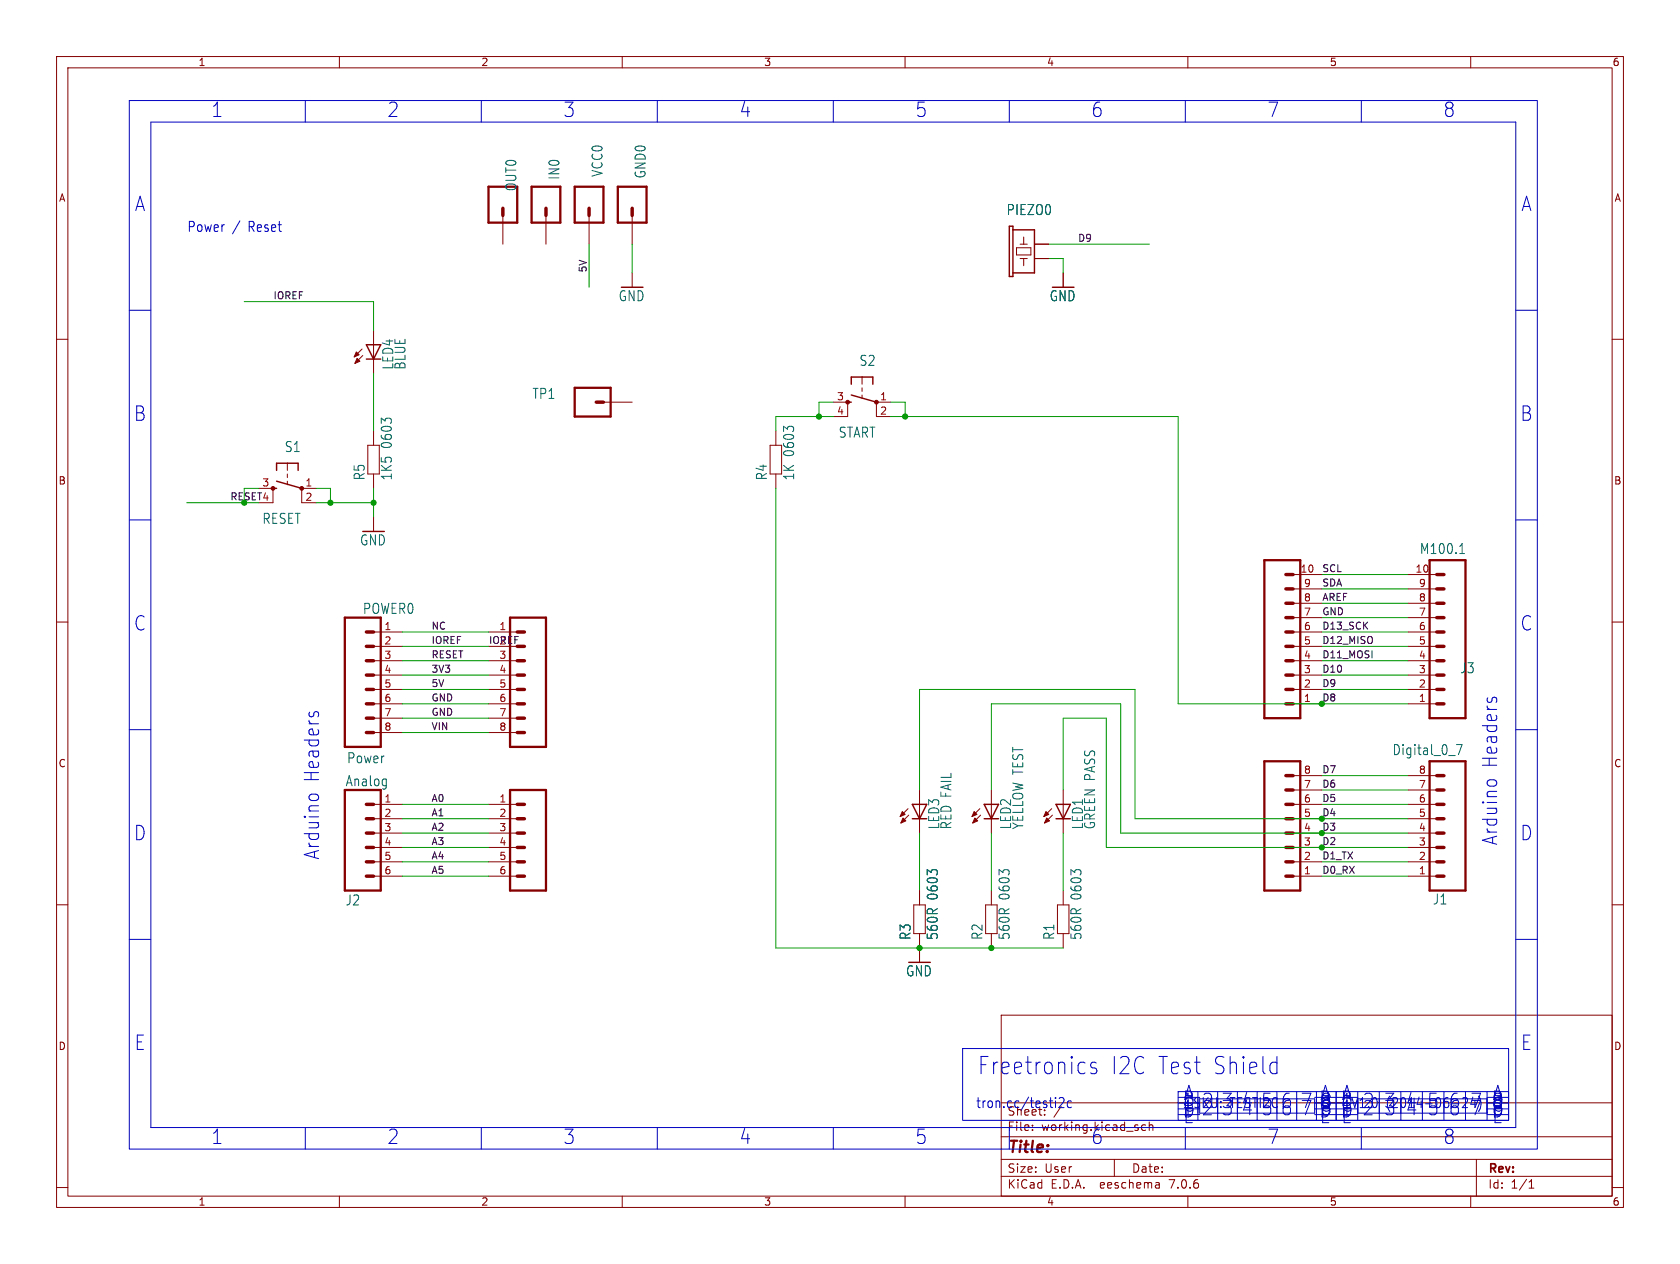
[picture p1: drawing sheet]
<svg xmlns="http://www.w3.org/2000/svg" width="297mm" height="224mm" viewBox="0 0 297 224" stroke-linecap="round" stroke-linejoin="round" font-family="sans-serif">
<g fill="none" stroke="#840000" stroke-width=".18">
<path d="M10 10h277v203.5h-277zM12 12h273v199.5h-273zM60 10v2M110 10v2M160 10v2M210 10v2M260 10v2M88.9 38.1v5.1M96.5 38.1v5.1M104.1 38.1v5.1M111.8 38.1v5.1M10 60h2"/>
<path d="M66 58.4v7.6M111.8 48.3v2.5M179.7 43.8h2.5v1.3h-2.5zM180.3 45.7h1.3M180.3 43.2h1.3M181 41.9v1.3M181 45.7v1.3M182.9 45.7h2.5M182.9 43.2h2.5M188 48.3v2.5M285 60h2M64 61.7l-1.4 1.4"/>
<path d="M64.1 62.9l-1.4 1.4M65 78.7h2.1v5.1h-2.1zM66 76.2v2.5M106.7 71.1h5.1M136.1 78.7h2.1v5.1h-2.1zM137.2 76.2v2.5M147.3 71.1h2.6v2.6h-2.6M152.4 66.7v1.2M152.4 68.6v.6M152.4 69.8v.7M157.5 71.1h-2.6v2.6h2.6M45.7 86.4h2.6v2.5h-2.6"/>
<path d="M50.8 81.9v1.3M50.8 83.8v.7M50.8 85.1v.6M55.9 86.4h-2.6v2.5h2.6M66 83.8v2.6M66 91.4v2.6M137.2 83.8v2.6M10 110h2M66 119.4h5.1M66 116.8h5.1M66 114.3h5.1M66 111.8h5.1"/>
<path d="M86.4 119.4h5M86.4 116.8h5M86.4 114.3h5M86.4 111.8h5M228.6 101.6h5.1M228.6 119.4h5.1M228.6 116.8h5.1M228.6 114.3h5.1M228.6 111.8h5.1M228.6 109.2h5.1M228.6 106.7h5.1M228.6 104.1h5.1"/>
<path d="M248.9 101.6h5.1M248.9 119.4h5.1M248.9 116.8h5.1M248.9 114.3h5.1M248.9 111.8h5.1M248.9 109.2h5.1M248.9 106.7h5.1M248.9 104.1h5.1M285 110h2M66 124.5h5.1M66 121.9h5.1M66 127h5.1"/>
<path d="M66 129.5h5.1M86.4 124.5h5M86.4 121.9h5M86.4 127h5M86.4 129.5h5M162.6 139.7v7.6M175.3 139.7v7.6M188 139.7v7.6M228.6 139.7h5.1M228.6 137.2h5.1M228.6 124.5h5.1M228.6 121.9h5.1"/>
<path d="M248.9 139.7h5.1M248.9 137.2h5.1M248.9 124.5h5.1M248.9 121.9h5.1M10 160h2M66 142.2h5.1M66 144.8h5.1M66 147.3h5.1M66 149.9h5.1M66 152.4h5.1M66 154.9h5.1M86.4 142.2h5"/>
<path d="M86.4 144.8h5M86.4 147.3h5M86.4 149.9h5M86.4 152.4h5M86.4 154.9h5M160.5 143l-1.4 1.4M160.7 144.1l-1.4 1.4M162.6 157.5v2.5M173.2 143l-1.4 1.4M173.4 144.1l-1.4 1.4M175.3 157.5v2.5M185.9 143l-1.4 1.4"/>
<path d="M186.1 144.1l-1.4 1.4M188 157.5v2.5M228.6 142.2h5.1M228.6 144.8h5.1M228.6 147.3h5.1M228.6 149.9h5.1M228.6 152.4h5.1M228.6 154.9h5.1M248.9 142.2h5.1M248.9 144.8h5.1M248.9 147.3h5.1M248.9 149.9h5.1"/>
<path d="M248.9 152.4h5.1M248.9 154.9h5.1M285 160h2M161.5 160h2.1v5.1h-2.1zM162.6 165.1v5.1M174.2 160h2.1v5.1h-2.1zM175.3 165.1v2.5M177 179.5h108v32h-108zM186.9 160h2.1v5.1h-2.1zM188 165.1v2.5M177 195h108M182.5 199.8v.1"/>
<path d="M182.5 199v.1M184.7 197.1v.1M187.6 195.6l-1.3 2M202.5 199l-.4-.1-.3 .3v.4l.2 .2h.5M203.2 199l.2-.1 .3 .1 .1 .9M203.2 198.4v1.5M10 210h2M60 211.5v2M110 211.5v2M160 211.5v2M177 208h108M177 205h108"/>
<path d="M177 201h108M197 205v3M204.9 209.2l.1 .9M205 210l-.2 .1M205 209.5h-.2M210 211.5v2M260 211.5v2M261 205v6.5M270.3 210.1h.9M270.3 209l.4-.4v1.5M285 210h2"/>
</g>
<g fill="none" stroke="#840000" stroke-width=".41">
<path d="M86.4 33h5v6.4h-5zM94 33h5.1v6.4h-5.1zM101.6 33h5.1v6.4h-5.1zM109.2 33h5.1v6.4h-5.1zM101.6 68.6h6.3v5.1h-6.3zM223.5 99.1h6.4v27.9h-6.4zM252.7 99.1h6.4v27.9h-6.4zM61 109.2h6.3v22.9h-6.3zM90.2 109.2h6.3v22.9h-6.3zM61 139.7h6.3v17.8h-6.3zM90.2 139.7h6.3v17.8h-6.3zM223.5 134.6h6.4v22.9h-6.4z"/>
<path d="M252.7 134.6h6.4v22.9h-6.4z"/>
</g>
<g fill="none" stroke="#840000" stroke-width=".61">
<path d="M88.9 36.8v1.3M96.5 36.8v1.3M104.1 36.8v1.3M111.8 36.8v1.3M105.4 71.1h1.3M64.8 119.4h1.2M64.8 116.8h1.2M64.8 114.3h1.2M64.8 111.8h1.2M91.4 119.4h1.3M91.4 116.8h1.3M91.4 114.3h1.3"/>
<path d="M91.4 111.8h1.3M227.3 119.4h1.3M227.3 116.8h1.3M227.3 114.3h1.3M227.3 111.8h1.3M227.3 109.2h1.3M227.3 106.7h1.3M227.3 104.1h1.3M227.3 101.6h1.3M254 119.4h1.3M254 116.8h1.3M254 114.3h1.3"/>
<path d="M254 111.8h1.3M254 109.2h1.3M254 106.7h1.3M254 104.1h1.3M254 101.6h1.3M64.8 124.5h1.2M64.8 121.9h1.2M64.8 127h1.2M64.8 129.5h1.2M91.4 124.5h1.3M91.4 121.9h1.3M91.4 127h1.3"/>
<path d="M91.4 129.5h1.3M227.3 139.7h1.3M227.3 137.2h1.3M227.3 124.5h1.3M227.3 121.9h1.3M254 139.7h1.3M254 137.2h1.3M254 124.5h1.3M254 121.9h1.3M64.8 142.2h1.2M64.8 144.8h1.2M64.8 147.3h1.2"/>
<path d="M64.8 149.9h1.2M64.8 152.4h1.2M64.8 154.9h1.2M91.4 142.2h1.3M91.4 144.8h1.3M91.4 147.3h1.3M91.4 149.9h1.3M91.4 152.4h1.3M91.4 154.9h1.3M227.3 142.2h1.3M227.3 144.8h1.3M227.3 147.3h1.3"/>
<path d="M227.3 149.9h1.3M227.3 152.4h1.3M227.3 154.9h1.3M254 142.2h1.3M254 144.8h1.3M254 147.3h1.3M254 149.9h1.3M254 152.4h1.3M254 154.9h1.3"/>
</g>
<g fill="none" stroke="#840000" stroke-width=".25">
<path d="M178.4 40h.7v8.9h-.7zM179.1 40.6h3.8v7.7h-3.8M64.8 63.5h2.5M64.8 61h2.5l-1.3 2.5zM149.9 71.1h.6M150.5 69.8l4.4 1.3M150.5 67.9v-1.2h3.8v1.2M48.3 86.4h.6M48.9 85.1l4.4 1.3M48.9 83.2v-1.3h3.8v1.3M161.3 144.8h2.5M161.3 142.2h2.5l-1.2 2.6z"/>
<path d="M174 144.8h2.5M174 142.2h2.5l-1.2 2.6zM186.7 144.8h2.5M186.7 142.2h2.5l-1.2 2.6z"/>
</g>
<g fill="#840000" stroke="#840000" stroke-width=".18">
<path d="M159.5 143.5l.5 .5-.9 .4z"/>
<path d="M159.6 144.7l.5 .5-.8 .3z"/>
<path d="M184.9 143.5l.5 .5-.9 .4z"/>
<path d="M185 144.7l.5 .5-.8 .3z"/>
<path d="M172.2 143.5l.5 .5-.9 .4z"/>
<path d="M172.3 144.7l.5 .5-.8 .3z"/>
<path d="M63 62.2l.5 .5-.9 .4z"/>
<path d="M63.1 63.4l.5 .5-.9 .4z"/>
<circle cx="53.3" cy="86.4" r=".33"/>
<circle cx="48.3" cy="86.4" r=".33"/>
<circle cx="154.9" cy="71.1" r=".33"/>
<circle cx="149.9" cy="71.1" r=".33"/>
</g>
<path d="M258.1 97.9h.8M258.3 96.4l.2-.3v1.8M257.5 131.7h1l-.7 1.7" fill="none" stroke="#006464" stroke-width=".18"/>
<g fill="none" stroke="#0000c2" stroke-width=".18">
<path d="M22.9 17.8h248.9v185.4h-248.9zM54 17.8v3.8M85.1 17.8v3.8M116.2 17.8v3.8M147.3 17.8v3.8M178.4 17.8v3.8M209.5 17.8v3.8M240.7 17.8v3.8M26.7 21.6h241.3v177.8h-241.3zM22.9 54.9h3.8M268 54.9h3.8M22.9 91.9h3.8"/>
<path d="M268 91.9h3.8M22.9 129h3.8M54.8 125.9l-.2 .2M55.5 126.1a.44 .44 0 0 1 .4-.3 .44 .44 0 0 1 .4 .3M262.9 138.3l.5-.4h.7l.5 .4M263 123.4l-.1 .2M263.8 123.6a.44 .44 0 0 1 .4-.3 .44 .44 0 0 1 .4 .3M268 129h3.8M54.6 140.8l.5-.4h.7l.5 .4M22.9 166.1h3.8M268 166.1h3.8M54 199.4v3.8"/>
<path d="M85.1 199.4v3.8M116.2 199.4v3.8M147.3 199.4v3.8M170.2 185.4h96.5v12.7h-96.5zM178.4 199.4v3.8M186.6 194.1v.2M186.6 194.7v1.2M187.2 194.3l.3-.2h.3l.2 .2 .1 .3-.1 .3-.8 1h.9M189.4 194.8l-.4-.1-.3 .3v.5l.1 .3h.6M193.8 188l-.6-.2a.53 .53 0 0 0-.4 .5 .53 .53 0 0 0 .4 .6h.3a.53 .53 0 0 1 .4 .5 .53 .53 0 0 1-.4 .5h-.4l-.3-.2M208.3 193h27.9v5.1h-27.9zM209.5 199.4v3.8"/>
<path d="M212.1 194.3h20.3M212.1 196.8h20.3M224.5 193.3h-1l-.2 1.2M225 187.8h.5l.2 .2M225.7 189.7l-.2 .2h-.5M225.7 186.8v3.1M230.2 193.3h1.5l-.9 2.6M236.2 193h30.5v5.1h-30.5zM240 194.3h22.9M240 196.8h22.9M240.7 199.4v3.8M247.6 193v3.8"/>
<path d="M249.4 193.2l-.5 1.8M250.5 195.3h1M251.5 194.3v3.8M255.3 194.3v3.8M259.1 194.3v3.8M259.4 194.9l-.9 1h.9"/>
</g>
<g fill="none" stroke="#009600" stroke-width=".18">
<path d="M43.2 53.3h22.8v5.1M104.1 43.2v7.6M111.8 43.2v5.1M185.4 45.7h2.6v2.6M185.4 43.2h17.8M66 66v10.2M147.3 73.7h-10.1v2.5M147.3 71.1h-2.5v2.6M157.5 73.7h50.8v50.8h40.6M157.5 71.1h2.5v2.6M45.7 86.4h-2.5v2.5h-10.2M55.9 88.9h10.1"/>
<path d="M55.9 86.4h2.5v2.5M66 86.4v5M137.2 86.4v81.2h50.8M71.1 111.8h15.3M71.1 114.3h15.3M71.1 119.4h15.3M71.1 116.8h15.3M233.7 111.8h15.2M233.7 114.3h15.2M233.7 119.4h15.2M233.7 116.8h15.2M233.7 106.7h15.2"/>
<path d="M233.7 109.2h15.2M233.7 101.6h15.2M233.7 104.1h15.2M71.1 129.5h15.3M71.1 127h15.3M71.1 121.9h15.3M71.1 124.5h15.3M162.6 139.7v-17.8h38.1v22.9h48.2M175.3 139.7v-15.2h22.8v22.8h50.8M188 139.7v-12.7h7.6v22.9h53.3M233.7 121.9h15.2M233.7 137.2h15.2"/>
<path d="M233.7 139.7h15.2M71.1 152.4h15.3M71.1 149.9h15.3M71.1 144.8h15.3M71.1 147.3h15.3M71.1 142.2h15.3M71.1 154.9h15.3M162.6 147.3v10.2M175.3 147.3v10.2M188 147.3v10.2M233.7 152.4h15.2M233.7 142.2h15.2"/>
<path d="M233.7 154.9h15.2"/>
</g>
<g fill="#009600" stroke="#009600" stroke-width=".18">
<circle cx="66" cy="88.9" r=".46"/>
<circle cx="43.2" cy="88.9" r=".46"/>
<circle cx="58.4" cy="88.9" r=".46"/>
<circle cx="162.6" cy="167.6" r=".46"/>
<circle cx="160" cy="73.7" r=".46"/>
<circle cx="144.8" cy="73.7" r=".46"/>
<circle cx="233.7" cy="149.9" r=".46"/>
<circle cx="233.7" cy="147.3" r=".46"/>
<circle cx="233.7" cy="124.5" r=".46"/>
<circle cx="233.7" cy="144.8" r=".46"/>
<circle cx="175.3" cy="167.6" r=".46"/>
</g>
<g font-size="4.2" fill="#0000c2">
<text x="172.7" y="190.3">Freetronics</text>
<text x="196.2" y="190.3">I2C Test Shield</text>
</g>
<g font-size="3.5" fill="#0000c2">
<text x="37.3" y="20.9">1</text>
<text x="68.4" y="20.9">2</text>
<text x="99.6" y="20.9">3</text>
<text x="130.7" y="20.9">4</text>
<text x="161.8" y="20.9">5</text>
<text x="192.9" y="20.9">6</text>
<text x="224" y="20.9">7</text>
<text x="255.1" y="20.9">8</text>
<text x="23.8" y="37.6">A</text>
<text x="268.9" y="37.6">A</text>
<text x="23.6" y="74.7">B</text>
<text x="268.7" y="74.7">B</text>
<text x="23.6" y="111.7">C</text>
<text x="268.7" y="111.7">C</text>
<text x="264.9" y="135.9" transform="rotate(-90 264.9 135.9)">Headers</text>
<text x="56.6" y="138.5" transform="rotate(-90 56.6 138.5)">Headers</text>
<text x="23.6" y="148.8">D</text>
<text x="264.9" y="149.6" transform="rotate(-90 264.9 149.6)">Arduino</text>
<text x="268.7" y="148.8">D</text>
<text x="56.6" y="152.2" transform="rotate(-90 56.6 152.2)">Arduino</text>
<text x="23.7" y="185.9">E</text>
<text x="268.8" y="185.9">E</text>
<text x="208.9" y="197.5">1</text>
<text x="209" y="195.8">B</text>
<text x="209.2" y="194.8">A</text>
<text x="212.4" y="197.5">2</text>
<text x="212.4" y="196.2">2</text>
<text x="215.9" y="196.2">3</text>
<text x="219.4" y="196.2">4</text>
<text x="219.4" y="197.5">4</text>
<text x="222.9" y="197.5">5</text>
<text x="226.4" y="196.2">6</text>
<text x="229.9" y="197.5">7</text>
<text x="233.3" y="194.8">A</text>
<text x="233.4" y="197.5">8</text>
<text x="233.4" y="196.2">8</text>
<text x="237" y="197.8">D</text>
<text x="237" y="195.8">B</text>
<text x="237" y="197.5">1</text>
<text x="237" y="196.2">1</text>
<text x="237.1" y="194.8">A</text>
<text x="240.8" y="197.5">2</text>
<text x="240.8" y="196.2">2</text>
<text x="244.7" y="197.5">3</text>
<text x="244.7" y="196.2">3</text>
<text x="248.5" y="197.5">4</text>
<text x="252.3" y="196.2">5</text>
<text x="256.1" y="196.2">6</text>
<text x="259.9" y="196.2">7</text>
<text x="263.7" y="195.8">B</text>
<text x="263.7" y="196.2">8</text>
<text x="263.7" y="197.5">8</text>
<text x="263.8" y="194.8">A</text>
<text x="37.3" y="202.5">1</text>
<text x="68.4" y="202.5">2</text>
<text x="99.6" y="202.5">3</text>
<text x="130.7" y="202.5">4</text>
<text x="161.8" y="202.5">5</text>
<text x="192.9" y="202.5">6</text>
<text x="209.2" y="198.9">E</text>
<text x="224" y="202.5">7</text>
<text x="255.1" y="202.5">8</text>
<text x="263.8" y="198.9">E</text>
</g>
<text font-size="2.8" fill="#840000" x="178" y="204.4">Title:</text>
<g font-size="2.5" fill="#006464">
<text x="91.5" y="33.9" transform="rotate(-90 91.5 33.9)">OUT0</text>
<text x="99.1" y="31.9" transform="rotate(-90 99.1 31.9)">IN0</text>
<text x="106.7" y="31.4" transform="rotate(-90 106.7 31.4)">VCC0</text>
<text x="114.4" y="31.7" transform="rotate(-90 114.4 31.7)">GND0</text>
<text x="177.9" y="38.2">PIEZO0</text>
<text x="109.3" y="53.5">GND</text>
<text x="185.5" y="53.5">GND</text>
<text x="69.7" y="65.5" transform="rotate(-90 69.7 65.5)">LED4</text>
<text x="71.9" y="65.5" transform="rotate(-90 71.9 65.5)">BLUE</text>
<text x="151.9" y="64.9">S2</text>
<text x="94" y="70.8">TP1</text>
<text x="148.2" y="77.6">START</text>
<text x="50.3" y="80.2">S1</text>
<text x="69.5" y="79.3" transform="rotate(-90 69.5 79.3)">0603</text>
<text x="64.7" y="85" transform="rotate(-90 64.7 85)">R5</text>
<text x="69.5" y="85" transform="rotate(-90 69.5 85)">1K5</text>
<text x="135.8" y="85" transform="rotate(-90 135.8 85)">R4</text>
<text x="140.6" y="85" transform="rotate(-90 140.6 85)">1K 0603</text>
<text x="46.3" y="92.9">RESET</text>
<text x="63.6" y="96.7">GND</text>
<text x="250.9" y="98.2">M100.1</text>
<text x="64.1" y="108.8">POWER0</text>
<text x="258.1" y="119.3">J3</text>
<text x="61.3" y="135.2">Power</text>
<text x="246.1" y="133.7">Digital_0_7</text>
<text x="61" y="139.3">Analog</text>
<text x="166.3" y="146.8" transform="rotate(-90 166.3 146.8)">LED3</text>
<text x="168.4" y="146.8" transform="rotate(-90 168.4 146.8)">RED FAIL</text>
<text x="179" y="146.8" transform="rotate(-90 179 146.8)">LED2</text>
<text x="181.1" y="146.8" transform="rotate(-90 181.1 146.8)">YELLOW TEST</text>
<text x="191.7" y="146.8" transform="rotate(-90 191.7 146.8)">LED1</text>
<text x="193.8" y="146.8" transform="rotate(-90 193.8 146.8)">GREEN PASS</text>
<text x="61" y="160.3">J2</text>
<text x="166" y="159.2" transform="rotate(-90 166 159.2)">0603</text>
<text x="178.7" y="159.2" transform="rotate(-90 178.7 159.2)">0603</text>
<text x="191.4" y="159.2" transform="rotate(-90 191.4 159.2)">0603</text>
<text x="253.2" y="160.2">J1</text>
<text x="161.2" y="166.3" transform="rotate(-90 161.2 166.3)">R3</text>
<text x="166" y="166.3" transform="rotate(-90 166 166.3)">560R</text>
<text x="173.9" y="166.3" transform="rotate(-90 173.9 166.3)">R2</text>
<text x="178.7" y="166.3" transform="rotate(-90 178.7 166.3)">560R</text>
<text x="186.6" y="166.3" transform="rotate(-90 186.6 166.3)">R1</text>
<text x="191.4" y="166.3" transform="rotate(-90 191.4 166.3)">560R</text>
<text x="160.1" y="172.9">GND</text>
</g>
<g font-size="2.5" fill="#0000c2">
<text x="33" y="41.2">Power</text>
<text x="41" y="41.2">/</text>
<text x="43.9" y="41.2">Reset</text>
<text x="172.5" y="196.1">tron.cc/testi2c</text>
</g>
<g font-size="2.1" fill="#0000c2">
<text x="178" y="197.5">Sheet:</text>
<text x="186.2" y="197.5">/</text>
</g>
<g font-size="2.1" fill="#840000">
<text x="178" y="200.2">File:</text>
<text x="184.1" y="200.2">working.kicad_sch</text>
<text x="178" y="207.6">Size:</text>
<text x="184.7" y="207.6">User</text>
<text x="200" y="207.6">Date:</text>
<text x="263" y="207.8">Rev:</text>
<text x="178" y="210.4">KiCad</text>
<text x="185.7" y="210.4">E.D.A.</text>
<text x="194.6" y="210.4">eeschema</text>
<text x="207" y="210.4">7.0.6</text>
<text x="263" y="210.4">Id:</text>
<text x="267.1" y="210.4">1/1</text>
</g>
<g font-size="1.8" fill="#840000">
<text x="35" y="11.9">1</text>
<text x="85" y="11.9">2</text>
<text x="135" y="11.9">3</text>
<text x="185" y="11.9">4</text>
<text x="235" y="11.9">5</text>
<text x="285" y="11.9">6</text>
<text x="10.3" y="35.9">A</text>
<text x="285.3" y="35.9">A</text>
<text x="10.3" y="85.9">B</text>
<text x="285.3" y="85.9">B</text>
<text x="10.3" y="135.9">C</text>
<text x="285.3" y="135.9">C</text>
<text x="10.3" y="185.9">D</text>
<text x="285.3" y="185.9">D</text>
<text x="35" y="213.4">1</text>
<text x="85" y="213.4">2</text>
<text x="135" y="213.4">3</text>
<text x="185" y="213.4">4</text>
<text x="235" y="213.4">5</text>
<text x="285" y="213.4">6</text>
</g>
<g font-size="1.8" fill="#a90000">
<text x="147.9" y="70.9">3</text>
<text x="155.5" y="70.9">1</text>
<text x="147.9" y="73.4">4</text>
<text x="155.5" y="73.4">2</text>
<text x="46.3" y="86.1">3</text>
<text x="53.9" y="86.1">1</text>
<text x="53.9" y="88.6">2</text>
<text x="229.8" y="101.3">10</text>
<text x="250.1" y="101.3">10</text>
<text x="230.4" y="106.4">8</text>
<text x="230.4" y="103.9">9</text>
<text x="250.8" y="106.4">8</text>
<text x="250.8" y="103.9">9</text>
<text x="67.9" y="111.5">1</text>
<text x="88.2" y="111.5">1</text>
<text x="230.4" y="111.5">6</text>
<text x="230.4" y="109">7</text>
<text x="250.8" y="111.5">6</text>
<text x="250.8" y="109">7</text>
<text x="67.9" y="114">2</text>
<text x="67.9" y="116.6">3</text>
<text x="67.9" y="119.1">4</text>
<text x="88.2" y="116.6">3</text>
<text x="88.2" y="119.1">4</text>
<text x="230.4" y="119.1">3</text>
<text x="230.4" y="116.6">4</text>
<text x="230.4" y="114">5</text>
<text x="250.8" y="119.1">3</text>
<text x="250.8" y="116.6">4</text>
<text x="250.8" y="114">5</text>
<text x="67.9" y="121.7">5</text>
<text x="67.9" y="124.2">6</text>
<text x="88.2" y="121.7">5</text>
<text x="88.2" y="124.2">6</text>
<text x="230.4" y="124.2">1</text>
<text x="230.4" y="121.7">2</text>
<text x="250.8" y="124.2">1</text>
<text x="250.8" y="121.7">2</text>
<text x="67.9" y="126.7">7</text>
<text x="67.9" y="129.3">8</text>
<text x="88.2" y="126.7">7</text>
<text x="88.2" y="129.3">8</text>
<text x="230.4" y="136.9">8</text>
<text x="250.8" y="136.9">8</text>
<text x="67.9" y="142">1</text>
<text x="88.2" y="142">1</text>
<text x="230.4" y="142">6</text>
<text x="230.4" y="139.4">7</text>
<text x="250.8" y="142">6</text>
<text x="250.8" y="139.4">7</text>
<text x="67.9" y="144.5">2</text>
<text x="67.9" y="147.1">3</text>
<text x="67.9" y="149.6">4</text>
<text x="88.2" y="144.5">2</text>
<text x="88.2" y="147.1">3</text>
<text x="88.2" y="149.6">4</text>
<text x="230.4" y="149.6">3</text>
<text x="230.4" y="147.1">4</text>
<text x="230.4" y="144.5">5</text>
<text x="250.8" y="149.6">3</text>
<text x="250.8" y="147.1">4</text>
<text x="250.8" y="144.5">5</text>
<text x="67.9" y="152.1">5</text>
<text x="67.9" y="154.7">6</text>
<text x="88.2" y="152.1">5</text>
<text x="88.2" y="154.7">6</text>
<text x="230.4" y="154.7">1</text>
<text x="230.4" y="152.1">2</text>
<text x="250.8" y="154.7">1</text>
<text x="250.8" y="152.1">2</text>
</g>
<text font-size="1.8" fill="#0f0f0f" x="88.2" y="114">2</text>
<g font-size="1.7" fill="#0f0f0f">
<text x="190.5" y="42.8">D9</text>
<text x="48.3" y="53">IOREF</text>
<text x="103.8" y="48.3" transform="rotate(-90 103.8 48.3)">5V</text>
<text x="233.7" y="101.3">SCL</text>
<text x="233.7" y="103.8">SDA</text>
<text x="233.7" y="106.3">AREF</text>
<text x="76.2" y="111.4">NC</text>
<text x="76.2" y="114">IOREF</text>
<text x="86.4" y="114">IOREF</text>
<text x="233.7" y="108.9">GND</text>
<text x="233.7" y="114">D12_MISO</text>
<text x="233.7" y="111.4">D13_SCK</text>
<text x="76.2" y="119">3V3</text>
<text x="76.2" y="116.5">RESET</text>
<text x="233.7" y="119">D10</text>
<text x="233.7" y="116.5">D11_MOSI</text>
<text x="76.2" y="121.6">5V</text>
<text x="76.2" y="124.1">GND</text>
<text x="233.7" y="124.1">D8</text>
<text x="233.7" y="121.6">D9</text>
<text x="76.2" y="129.2">VIN</text>
<text x="76.2" y="126.7">GND</text>
<text x="233.7" y="136.8">D7</text>
<text x="76.2" y="141.9">A0</text>
<text x="233.7" y="141.9">D5</text>
<text x="233.7" y="139.4">D6</text>
<text x="76.2" y="149.5">A3</text>
<text x="76.2" y="144.4">A1</text>
<text x="76.2" y="147">A2</text>
<text x="233.7" y="144.4">D4</text>
<text x="233.7" y="147">D3</text>
<text x="233.7" y="149.5">D2</text>
<text x="76.2" y="154.6">A5</text>
<text x="76.2" y="152.1">A4</text>
<text x="233.7" y="154.6">D0_RX</text>
<text x="233.7" y="152.1">D1_TX</text>
</g>
<text font-size="1.7" fill="#009600" x="40.6" y="88.6">RESET4</text>
</svg>
